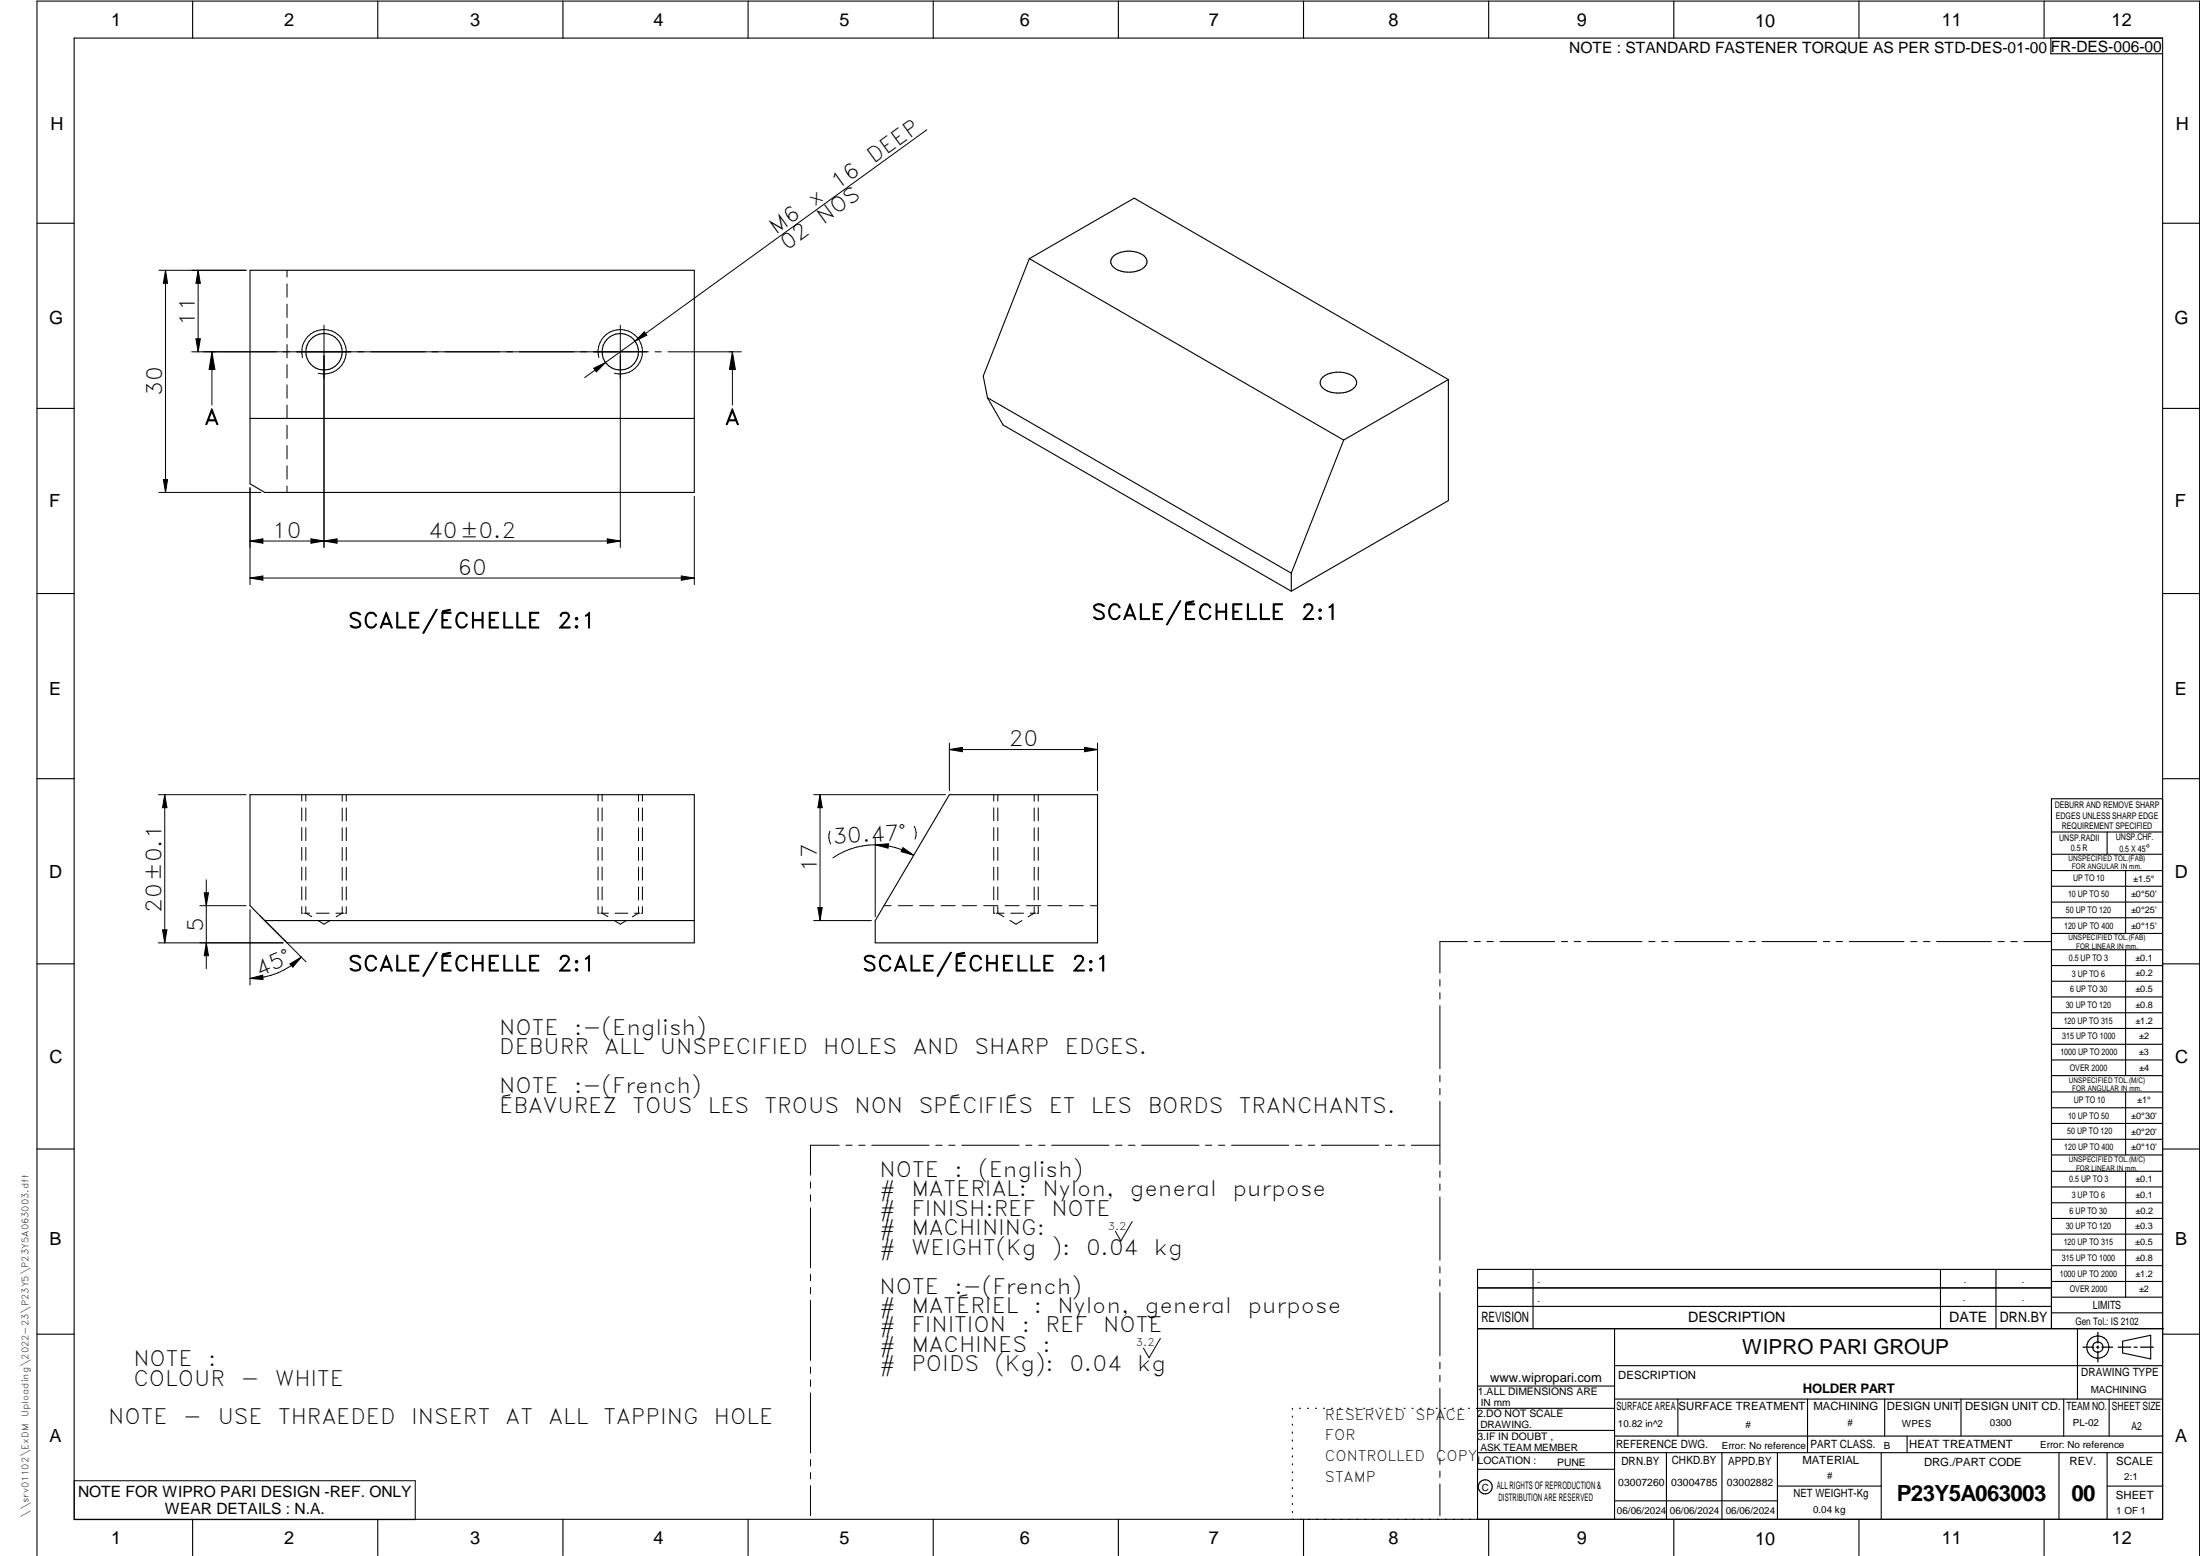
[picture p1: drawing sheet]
<svg xmlns="http://www.w3.org/2000/svg" width="594mm" height="420mm" viewBox="0 0 594 420" stroke-linecap="round" stroke-linejoin="round" font-family="sans-serif">
<g fill="none" stroke="#000" stroke-width=".3">
<path d="M20 10.3h564v400h-564zM52 .3v10M102 .3v10M152 .3v10M202 .3v10M252 .3v10M302 .3v10M352 .3v10M402 .3v10M452 .3v10M502 .3v10M552 .3v10"/>
<path d="M553.8 10.3v4.2h30.2M10 60.3h10M67.5 73h120v60h-116l-4-2.4zM278 69.9l-12.5 31.7 1.2 5.8M278 69.9l28.3-16.4 84.8 49M278 69.9l84.8 48.9M300.6 69.2a6.8 6.8 0 0 1 8.8 .4 2.01 2.01 0 0 1-.9 3 7.2 7.2 0 0 1-7.9-.5 1.89 1.89 0 0 1 0-2.9zM584 60.3h10M10 110.3h10M67.5 113h120M266.7 107.4l82 47.4M266.7 107.4l4.2 7.4 77.8 44.8"/>
<path d="M357.2 101.8a7 7 0 0 1 8.8 .5 2.02 2.02 0 0 1-1 2.9 7.4 7.4 0 0 1-7.8-.4 1.86 1.86 0 0 1 0-3zM362.8 118.8l-14.1 36M391.1 102.5v32.7l-42.4 24.4M391.1 102.5l-28.3 16.3M584 110.3h10M348.7 154.8v4.8M10 160.3h10M584 160.3h10M10 210.3h10M67.5 214.6h120v40h-110l-10-10zM256.4 214.6h40v40h-60.1v-6zM584 215.7h-30v143.1"/>
<path d="M584 210.3h10M554 224.7h30M554 230.7h30M554 235.1h30M554 239.3h30M569 224.7v6M574 235.1v17M71.5 248.6h116M554 243.6h30M554 247.8h30M554 252.1h30M554 256.5h30"/>
<path d="M574 256.5v33.9M10 260.3h10M554 260.7h30M554 265h30M554 269.2h30M554 273.5h30M554 277.7h30M584 260.3h10M554 282h30M554 286.2h30M554 290.4h30M554 294.9h30"/>
<path d="M554 299.1h30M574 294.9v17M10 310.3h10M554 303.4h30M554 307.6h30M554 311.9h30M554 316.3h30M574 316.3v34M584 310.3h10M554 320.5h30M554 324.8h30M554 329h30"/>
<path d="M554 333.2h30M554 337.5h30M399 358.8h185.2M399 352.8h155M399 347.8h155M414 342.8v16M436 358.8v51.5M524 342.8v16M539 342.8v16M554 341.8h30M554 346h30M554 350.3h30"/>
<path d="M554 354.5h30M554 342.8h-155v67.5M561 358.8v19M10 360.3h10M399 374.3h37M436 377.8h148M453.1 377.8v10M488.1 377.8v14.5M508.9 377.8v10M529.5 377.8v10M557.3 377.8v10M569.5 377.8v10"/>
<path d="M573.2 362.2l7.6-1.6v6.3l-7.6-1.6zM584 368.8h-148M584 360.3h10M349 380.3v.3M349 382.4v.3M349 384.6v.3M349 386.7v.3M349 388.8v.3M349 391v.3M349 393.1v.3M349 395.3v.3M349 397.4v.3"/>
<path d="M349 399.5v.3M350.9 380.3h.2M353.1 380.3h.2M355.2 380.3h.3M357.4 380.3h.3M359.6 380.3h.3M361.7 380.3h.3M363.9 380.3h.3M366.1 380.3h.3M368.3 380.3h.2M370.4 380.3h.3M372.6 380.3h.3"/>
<path d="M374.8 380.3h.3M376.9 380.3h.4M379.1 380.3h.3M381.3 380.3h.3M383.4 380.3h.4M385.6 380.3h.3M387.8 380.3h.3M390 380.3h.3M392.2 380.3h.3M394.3 380.3h.3M396.5 380.3h.3M398.7 380.3h37.3"/>
<path d="M399 396.7h37M399 392.3h185M399 386.2h37M436 387.8h148M450 392.3v18M465 392.3v18M480 392.3v18M508 392.3v18M515 387.8v4.5M556 392.3v18M569 392.3v18M52 410.3v9.7"/>
<path d="M102 410.3v9.7M152 410.3v9.7M202 410.3v9.7M252 410.3v9.7M302 410.3v9.7M349 401.7v.3M349 403.8v.4M349 406v.3M349 408.1v.3M352 410.3v9.7M402 410.3v9.7M436 405.3h44"/>
<path d="M452 410.3v9.7M480 401.3h28M502 410.3v9.7M552 410.3v9.7M569 401.3h15M10 420v-419.7h584v419.7"/>
<circle cx="87.5" cy="95" r="4.9"/>
<circle cx="167.5" cy="95" r="4.9"/>
<circle cx="566.5" cy="363.7" r="1.39"/>
<circle cx="566.5" cy="363.8" r="3"/>
<circle cx="401.1" cy="401.5" r="1.9"/>
</g>
<g fill="none" stroke="#000" stroke-width=".27">
<path d="M250.3 35.1l-78.8 57M42.9 73h23.6M44.7 73v60M44.7 73l.5 3.5h-1.1zM53.5 73v22M53.5 73l.6 3.5h-1.2zM77.5 73v1.8M77.5 76.7v3.6M51.8 95h123.3M52.9 91.5h1.2l-.6 3.5zM57.2 95v14.4M57.2 95l.8 4.8h-1.5z"/>
<path d="M77.5 82.1v3.6M77.5 87.6v3.6M77.5 93v3.6M77.5 98.5v3.6M81.7 96.6a6 6 0 0 1 5.3-7.6 6 6 0 0 1 6.5 6.5 6 6 0 0 1-7.6 5.3M87.5 87.8v60M160.4 99.4l3.1-1.5-2.5 2.5zM161.7 96.6a6 6 0 0 1 5.3-7.6 6 6 0 0 1 6.5 6.5 6 6 0 0 1-7.6 5.3M167.5 87.8v60M171.5 92.1l-13.6 9.9M174 89.6l.7 .9-3.2 1.6zM176.9 95h1.7"/>
<path d="M180.4 95h14.7M195.4 95h4.8M197.8 95v14.4M197.8 95l.8 4.8h-1.6zM77.5 103.9v3.6M77.5 109.4v3.6M77.5 114.9v3.5M42.9 133h27.5M44.1 129.5h1.1l-.5 3.5zM67.5 131.7v26.2M77.5 120.3v3.6M77.5 125.8v3.6"/>
<path d="M77.5 131.2v1.8M187.5 134v23.9M67.5 146.1l3.5-.6v1.2zM67.5 156.1l3.5-.6v1.2zM67.5 146.1h100M67.5 156.1h120M84 145.5v1.2l7-1.2v1.2zM164 145.5l3.5 .6-3.5 .6zM184 155.5l3.5 .6-3.5 .6zM42.7 214.6h23.8M44.5 214.6l.6 3.5h-1.2zM44.5 214.6v40"/>
<path d="M81.5 214.6v1.7M81.5 218.1v3.6M82.6 214.6v1.7M82.6 218.1v3.6M92.4 214.6v1.8M92.4 218.2v3.5M93.5 214.6v1.7M93.5 218.1v3.6M161.5 214.6v1.7M161.5 218.1v3.6M162.6 214.6v1.7M162.6 218.1v3.6"/>
<path d="M172.4 214.6v1.8M172.4 218.2v3.5M173.5 214.6v1.7M173.5 218.1v3.6M219.7 214.6h35.6M221.4 214.6v34M221.4 214.6l.6 3.5h-1.2zM256.4 202.4l3.5-.6v1.2zM256.4 202.4h40M256.4 200.7v12.8M268.3 214.6v1.7M268.3 218.1v3.6"/>
<path d="M269.4 214.6v1.7M269.4 218.1v3.6M279.3 214.6v1.8M279.3 218.2v3.5M280.4 214.6v1.7M280.4 218.1v3.6M292.9 201.8l3.5 .6-3.5 .6zM296.4 200.7v12.8M55.7 237.6v24M81.5 223.5v3.5M81.5 228.8v3.5M81.5 234.1v3.6"/>
<path d="M81.5 239.5v3.5M82.6 223.5v3.5M82.6 228.8v3.5M82.6 234.1v3.6M82.6 239.5v3.5M92.4 223.5v3.5M92.4 228.9v3.5M92.4 234.2v3.5M92.4 239.5v3.5M93.5 223.5v3.5M93.5 228.8v3.5M93.5 234.1v3.6"/>
<path d="M93.5 239.5v3.5M161.5 223.5v3.5M161.5 228.8v3.5M161.5 234.1v3.6M161.5 239.5v3.5M162.6 223.5v3.5M162.6 228.8v3.5M162.6 234.1v3.6M162.6 239.5v3.5M172.4 223.5v3.5M172.4 228.9v3.5M172.4 234.2v3.5"/>
<path d="M172.4 239.5v3.5M173.5 223.5v3.5M173.5 228.8v3.5M173.5 234.1v3.6M173.5 239.5v3.5M224.1 224.5a4 4 0 0 0 .2 3.4M236.3 228.1l3.6-.3-.1 1.2zM236.3 226.4v21.1M236.3 228.1a20.9 20.9 0 0 1 10.4 2.8M236.3 228.1a19.9 19.9 0 0 0-11.4 3.5M243.8 228.9l2.9 2-3.4-.9zM246.9 223.1a3.9 3.9 0 0 1 .2 3.5"/>
<path d="M268.3 223.5v3.5M268.3 228.8v3.5M268.3 234.1v3.6M268.3 239.5v3.5M269.4 223.5v3.5M269.4 228.8v3.5M269.4 234.1v3.6M269.4 239.5v3.5M279.3 223.5v3.5M279.3 228.9v3.5M279.3 234.2v3.5M279.3 239.5v3.5"/>
<path d="M280.4 223.5v3.5M280.4 228.8v3.5M280.4 234.1v3.6M280.4 239.5v3.5M42.7 254.6h33.7M43.9 251.1h1.2l-.6 3.5zM54 244.6h12.5M55.2 241.1h1.1l-.6 3.5zM55.7 254.6l.6 3.5h-1.1zM67.5 245.6v20.4M70.2 247.3l12.4 12.4M81.4 258.4a19.4 19.4 0 0 1-13.9 5.8"/>
<path d="M81.5 244.8v1.8h.3M82.2 246.6h1.4M82.6 244.8v1.8l1.6 .9M85.5 246.6h3.4M85.8 248.5l1.7 1.1 1.6-1M90.7 246.6h2.1M92.4 244.9v1.7l-1.6 1M93.5 244.8v1.8h-.3M161.5 244.8v1.8h.3M162.2 246.6h2.1M162.6 244.8v1.8l1.6 .9M165.9 248.5l1.6 1.1 1.6-1"/>
<path d="M166.1 246.6h3.4M171.3 246.6h1.5M172.4 244.9v1.7l-1.6 1M173.5 244.8v1.8h-.3M219.7 248.6h15.6M220.8 245.1h1.2l-.6 3.5zM238.7 244.6h1.9M242.6 244.6h3.8M248.4 244.6h3.8M254.1 244.6h3.8M259.9 244.6h3.8M265.6 244.6h3.8"/>
<path d="M268.3 244.8v1.8h.4M269.1 246.6h2M269.4 244.8v1.8l1.7 .9M271.4 244.6h3.8M272.7 248.5l1.7 1.1 1.6-1M273 246.6h3.4M277.2 244.6h3.8M278.2 246.6h1.4M279.3 244.9v1.7l-1.7 1M280.4 244.8v1.8h-.4M282.9 244.6h3.9M288.7 244.6h3.8"/>
<path d="M294.5 244.6h1.9M396.2 254.3h-7.4v8.5M398.1 254.3h1.6M401.5 254.3h1.8M405 254.3h14.8M421.6 254.3h1.7M425.1 254.3h1.7M428.6 254.3h14.8M445.2 254.3h1.7M448.7 254.3h1.7M452.2 254.3h14.8M468.8 254.3h1.7"/>
<path d="M472.3 254.3h1.7M475.8 254.3h14.8M492.4 254.3h1.7M495.8 254.3h1.8M499.4 254.3h14.7M516 254.3h1.6M519.4 254.3h1.8M522.9 254.3h14.8M539.5 254.3h1.7M543 254.3h1.7M546.5 254.3h7.4M67.5 264.2l3.4-.9 .1 1.2z"/>
<path d="M78.3 260.3l3.1-1.9-2.3 2.8zM388.8 264.5v1.8M388.8 268.1v1.6M388.8 271.6v17M388.8 290.4v1.7M388.8 293.9v1.7M388.8 297.4v17M218.9 319.2v1.6M226.6 309.2h-7.7v8.1M228.4 309.2h1.7M231.9 309.2h1.7M235.4 309.2h15.5"/>
<path d="M252.7 309.2h1.7M256.2 309.2h1.7M259.7 309.2h15.5M277 309.2h1.7M280.5 309.2h1.7M284 309.2h15.5M301.2 309.2h1.8M304.8 309.2h1.7M308.3 309.2h15.5M325.5 309.2h1.7M329.1 309.2h1.6M332.6 309.2h15.4"/>
<path d="M349.8 309.2h1.7M353.3 309.2h1.7M356.8 309.2h15.5M374.1 309.2h1.7M377.6 309.2h1.7M381.1 309.2h7.7M388.8 316.2v1.7M388.8 319.7v1.7M218.9 322.6v1.8M218.9 326.1v16.2M305.7 329.9l-3 5.2-1.5-2.6M388.8 323.2v17.1"/>
<path d="M218.9 344.1v1.8M218.9 347.6v1.7M218.9 351.2v16.1M388.8 342.1v1.6M388.8 345.6v1.7M388.8 349v17.1M218.9 369.1v1.7M218.9 372.6v1.8M218.9 376.1v16.2M313.3 361.4l-3 5.2-1.5-2.6M388.8 367.9v1.7M388.8 371.4v1.7"/>
<path d="M388.8 374.9v17M20.1 399.8h92v10.5h-92zM218.9 394.1v1.8M218.9 397.6v1.7M388.8 393.7v1.7M388.8 397.2v1.7M218.9 401.2v8.1M388.8 400.7v8.6"/>
</g>
<path d="M566.5 359.7v3M562.5 363.8h2.9M566.1 363.8h.7M566.5 363.4v.7M566.5 364.9v2.8M567.6 363.8h2.9M572 363.8h3.4M576.3 363.8h.8M578 363.8h3.5" fill="none" stroke="#000" stroke-width=".34"/>
<g fill="#000">
<path d="M44.7 73l.5 3.5h-1.1zM53.5 73l.6 3.5h-1.2zM52.9 91.5h1.2l-.6 3.5zM57.2 95l.8 4.8h-1.5zM174 89.6l.7 .9-3.2 1.6zM197.8 95l.8 4.8h-1.6zM160.4 99.4l3.1-1.5-2.5 2.5zM44.1 129.5h1.1l-.5 3.5zM67.5 146.1l3.5-.6v1.2zM67.5 156.1l3.5-.6v1.2zM84 145.5l3.5 .6-3.5 .6zM87.5 146.1l3.5-.6v1.2z"/>
<path d="M164 145.5l3.5 .6-3.5 .6zM184 155.5l3.5 .6-3.5 .6zM44.5 214.6l.6 3.5h-1.2zM221.4 214.6l.6 3.5h-1.2zM256.4 202.4l3.5-.6v1.2zM292.9 201.8l3.5 .6-3.5 .6zM236.3 228.1l3.6-.3-.1 1.2zM243.8 228.9l2.9 2-3.4-.9zM43.9 251.1h1.2l-.6 3.5zM55.7 254.6l.6 3.5h-1.1zM55.2 241.1h1.1l-.6 3.5zM220.8 245.1h1.2l-.6 3.5z"/>
<path d="M67.5 264.2l3.4-.9 .1 1.2zM78.3 260.3l3.1-1.9-2.3 2.8z"/>
</g>
<g font-size="6">
<text x="512.2" y="405.2">P23Y5A063003</text>
<text x="559.4" y="405.2">00</text>
</g>
<g font-size="5.7">
<text x="236" y="44.4" transform="rotate(-36 236 44.4)">DEEP</text>
<text x="226.2" y="51.4" transform="rotate(-36 226.2 51.4)">16</text>
<text x="219.9" y="56" transform="rotate(-36 219.9 56)">x</text>
<text x="209.5" y="63.5" transform="rotate(-36 209.5 63.5)">M6</text>
<text x="222.3" y="60.7" transform="rotate(-36 222.3 60.7)">NOS</text>
<text x="212.5" y="67.8" transform="rotate(-36 212.5 67.8)">02</text>
<text x="52.6" y="87.9" transform="rotate(-90 52.6 87.9)">11</text>
<text x="43.8" y="106.9" transform="rotate(-90 43.8 106.9)">30</text>
<text x="55.2" y="114.6">A</text>
<text x="195.7" y="114.6">A</text>
<text x="73.5" y="145.2">10</text>
<text x="115.6" y="145.2">40±0.2</text>
<text x="123.5" y="155.2">60</text>
<text x="294.8" y="167.3">SCALE/ÉCHELLE</text>
<text x="351.3" y="167.3">2:1</text>
<text x="94" y="169.6">SCALE/ÉCHELLE</text>
<text x="150.5" y="169.6">2:1</text>
<text x="272.4" y="201.5">20</text>
<text x="225" y="227.9" transform="rotate(-3 225 227.9)">30.47°</text>
<text x="220.6" y="235.5" transform="rotate(-90 220.6 235.5)">17</text>
<text x="43.6" y="246.5" transform="rotate(-90 43.6 246.5)">20±0.1</text>
<text x="54.9" y="251.5" transform="rotate(-90 54.9 251.5)">5</text>
<text x="70" y="263.7" transform="rotate(-23 70 263.7)">45°</text>
<text x="94" y="262.2">SCALE/ÉCHELLE</text>
<text x="150.5" y="262.2">2:1</text>
<text x="232.8" y="262.2">SCALE/ÉCHELLE</text>
<text x="289.4" y="262.2">2:1</text>
<text x="134.8" y="279.4">NOTE</text>
<text x="155" y="279.4">:-(English)</text>
<text x="134.8" y="284.7">DEBURR</text>
<text x="163.3" y="284.7">ALL</text>
<text x="178.2" y="284.7">UNSPECIFIED</text>
<text x="222.3" y="284.7">HOLES</text>
<text x="246.5" y="284.7">AND</text>
<text x="263.1" y="284.7">SHARP</text>
<text x="287.5" y="284.7">EDGES.</text>
<text x="134.8" y="295.2">NOTE</text>
<text x="155" y="295.2">:-(French)</text>
<text x="134.8" y="300.5">ÉBAVUREZ</text>
<text x="170.8" y="300.5">TOUS</text>
<text x="191.1" y="300.5">LES</text>
<text x="206.5" y="300.5">TROUS</text>
<text x="230.7" y="300.5">NON</text>
<text x="248.1" y="300.5">SPÉCIFIÉS</text>
<text x="283.2" y="300.5">ET</text>
<text x="294.6" y="300.5">LES</text>
<text x="309.9" y="300.5">BORDS</text>
<text x="334.5" y="300.5">TRANCHANTS.</text>
<text x="237.5" y="317.8">NOTE</text>
<text x="257.7" y="317.8">:</text>
<text x="264.1" y="317.8">(English)</text>
<text x="237.5" y="323">#</text>
<text x="246.1" y="323">MATERIAL:</text>
<text x="281.5" y="323">Nylon,</text>
<text x="305.1" y="323">general</text>
<text x="332.8" y="323">purpose</text>
<text x="237.5" y="328.3">#</text>
<text x="246.1" y="328.3">FINISH:REF</text>
<text x="283.9" y="328.3">NOTE</text>
<text x="237.5" y="333.5">#</text>
<text x="246.1" y="333.5">MACHINING:</text>
<text x="237.5" y="338.8">#</text>
<text x="246.1" y="338.8">WEIGHT(Kg</text>
<text x="284" y="338.8">):</text>
<text x="293.3" y="338.8">0.04</text>
<text x="311.6" y="338.8">kg</text>
<text x="237.5" y="349.3">NOTE</text>
<text x="257.7" y="349.3">:-(French)</text>
<text x="237.5" y="354.5">#</text>
<text x="237.5" y="359.8">#</text>
<text x="246.1" y="359.8">FINITION</text>
<text x="246.1" y="354.5">MATÉRIEL</text>
<text x="275.9" y="359.8">:</text>
<text x="279.2" y="354.5">:</text>
<text x="282.3" y="359.8">REF</text>
<text x="285.6" y="354.5">Nylon,</text>
<text x="297.9" y="359.8">NOTE</text>
<text x="309.2" y="354.5">general</text>
<text x="336.8" y="354.5">purpose</text>
<text x="237.5" y="365">#</text>
<text x="246.1" y="365">MACHINES</text>
<text x="281.5" y="365">:</text>
<text x="36" y="369">NOTE</text>
<text x="56.2" y="369">:</text>
<text x="237.5" y="370.3">#</text>
<text x="246.1" y="370.3">POIDS</text>
<text x="268.5" y="370.3">(Kg):</text>
<text x="288.8" y="370.3">0.04</text>
<text x="307.1" y="370.3">kg</text>
<text x="36" y="374.2">COLOUR</text>
<text x="64.9" y="374.2">-</text>
<text x="74.3" y="374.2">WHITE</text>
<text x="29.2" y="384.5">NOTE</text>
<text x="49.4" y="384.5">-</text>
<text x="58.8" y="384.5">USE</text>
<text x="75.1" y="384.5">THRAEDED</text>
<text x="111" y="384.5">INSERT</text>
<text x="136.5" y="384.5">AT</text>
<text x="148.1" y="384.5">ALL</text>
<text x="163" y="384.5">TAPPING</text>
<text x="192.8" y="384.5">HOLE</text>
</g>
<text font-size="5.6" x="470.5" y="365.5">WIPRO PARI GROUP</text>
<g font-size="4.9">
<text x="30" y="6.9">1</text>
<text x="76.7" y="6.9">2</text>
<text x="127" y="6.9">3</text>
<text x="176.5" y="6.9">4</text>
<text x="226.7" y="6.9">5</text>
<text x="275.4" y="6.9">6</text>
<text x="326.4" y="6.9">7</text>
<text x="375" y="6.9">8</text>
<text x="425.8" y="6.9">9</text>
<text x="473.9" y="7.3">10</text>
<text x="524.3" y="6.9">11</text>
<text x="570.2" y="6.9">12</text>
<text x="13.6" y="35.1">H</text>
<text x="587.6" y="35.1">H</text>
<text x="13.2" y="87.5">G</text>
<text x="587.2" y="87.5">G</text>
<text x="13.2" y="137">F</text>
<text x="587.2" y="137">F</text>
<text x="13.2" y="187.6">E</text>
<text x="587.2" y="187.6">E</text>
<text x="13.2" y="237">D</text>
<text x="587.2" y="237">D</text>
<text x="13.4" y="287.1">C</text>
<text x="587.4" y="287.1">C</text>
<text x="13.4" y="336.2">B</text>
<text x="587.4" y="336.2">B</text>
<text x="13.4" y="389.3">A</text>
<text x="587.4" y="389.3">A</text>
<text x="30" y="416.9">1</text>
<text x="76.7" y="416.9">2</text>
<text x="127" y="416.9">3</text>
<text x="176.5" y="416.9">4</text>
<text x="226.7" y="416.9">5</text>
<text x="275.4" y="416.9">6</text>
<text x="326.4" y="416.9">7</text>
<text x="375" y="416.9">8</text>
<text x="425.8" y="416.9">9</text>
<text x="473.9" y="417.3">10</text>
<text x="524.3" y="416.9">11</text>
<text x="570.2" y="416.9">12</text>
</g>
<g font-size="4.2">
<text x="423.7" y="14.3">NOTE : STANDARD FASTENER TORQUE AS PER STD-DES-01-00</text>
<text x="553.8" y="14">FR-DES-006-00</text>
<text x="21.1" y="404.3">NOTE FOR WIPRO PARI DESIGN -REF. ONLY</text>
<text x="44.5" y="408.8">WEAR DETAILS : N.A.</text>
</g>
<g font-size="3.9">
<text x="400" y="357.1">REVISION</text>
<text x="455.9" y="357.1">DESCRIPTION</text>
<text x="526.4" y="357.1">DATE</text>
<text x="540" y="357.1">DRN.BY</text>
<text x="357.8" y="383.3">RESERVED</text>
<text x="382.3" y="383.3">SPACE</text>
<text x="357.8" y="388.9">FOR</text>
<text x="357.8" y="394.5">CONTROLLED</text>
<text x="387.8" y="394.5">COPY</text>
<text x="357.8" y="400">STAMP</text>
</g>
<text font-size="3.6" x="486.9" y="376.1">HOLDER PART</text>
<text font-size="3.5" x="402.4" y="373.3">www.wipropari.com</text>
<g font-size="3.1">
<text x="565.1" y="353.5">LIMITS</text>
<text x="562" y="371.7">DRAWING TYPE</text>
<text x="437" y="372.3">DESCRIPTION</text>
<text x="436.5" y="380.8">SURFACE AREA</text>
<text x="453.3" y="380.8">SURFACE TREATMENT</text>
<text x="489.7" y="380.8">MACHINING</text>
<text x="509.5" y="380.8">DESIGN UNIT</text>
<text x="530.6" y="380.8">DESIGN UNIT CD.</text>
<text x="558" y="380.6">TEAM NO.</text>
<text x="570.3" y="380.7">SHEET SIZE</text>
<text x="575.6" y="386.1">A2</text>
<text x="436.4" y="391.1">REFERENCE DWG.</text>
<text x="437.8" y="395.5">DRN.BY</text>
<text x="451.4" y="395.4">CHKD.BY</text>
<text x="466.6" y="395.5">APPD.BY</text>
<text x="486.7" y="395.4">MATERIAL</text>
<text x="488.9" y="390.9">PART CLASS.</text>
<text x="515.6" y="390.9">HEAT TREATMENT</text>
<text x="519.6" y="395.9">DRG./PART CODE</text>
<text x="558.9" y="395.5">REV.</text>
<text x="571.4" y="395.6">SCALE</text>
<text x="484.3" y="404.2">NET WEIGHT-Kg</text>
<text x="571.4" y="404.7">SHEET</text>
</g>
<text font-size="3" x="579.5" y="230.1">°</text>
<g font-size="2.8">
<text x="299.1" y="332.1">3.2</text>
<text x="560.4" y="357.7">Gen Tol.: IS 2102</text>
<text x="306.7" y="363.6">3.2</text>
<text x="399.1" y="376.6">1.ALL DIMENSIONS ARE</text>
<text x="399" y="382.7">2.DO NOT SCALE</text>
<text x="399" y="388.7">3.IF IN DOUBT ,</text>
<text x="399" y="395.4">LOCATION :</text>
<text x="420.5" y="396">PUNE</text>
<text x="404.2" y="402">ALL RIGHTS OF REPRODUCTION &amp;</text>
<text x="437" y="401.2">03007260</text>
<text x="451.3" y="401.2">03004785</text>
<text x="466.3" y="401.2">03002882</text>
<text x="404.7" y="405.4">DISTRIBUTION ARE RESERVED</text>
</g>
<g font-size="2.7">
<text x="564.6" y="376.2">MACHINING</text>
<text x="399.9" y="379.7">IN mm</text>
<text x="399.7" y="385.7">DRAWING.</text>
<text x="436.9" y="385.4">10.82 in^2</text>
<text x="471.4" y="385.5">#</text>
<text x="498.9" y="385">#</text>
<text x="513.6" y="385.3">WPES</text>
<text x="537.3" y="385.1">0300</text>
<text x="559.7" y="385.1">PL-02</text>
<text x="399.7" y="391.8">ASK TEAM MEMBER</text>
<text x="465" y="391.2">Error: No reference</text>
<text x="508.7" y="391.2">B</text>
<text x="551" y="391.1">Error: No reference</text>
<text x="493.4" y="399.5">#</text>
<text x="573.6" y="399.7">2:1</text>
<text x="400.1" y="402.5">C</text>
<text x="436.6" y="408.7">06/06/2024</text>
<text x="450.9" y="408.8">06/06/2024</text>
<text x="466" y="408.9">06/06/2024</text>
<text x="489.6" y="408.5">0.04 kg</text>
<text x="571.4" y="408.7">1 OF 1</text>
</g>
<g font-size="2.5">
<text x="554.9" y="218.3">DEBURR AND REMOVE SHARP</text>
<text x="555.2" y="221">EDGES UNLESS SHARP EDGE</text>
<text x="556.1" y="227.1">UNSP.RADII</text>
<text x="556.8" y="223.8">REQUIREMENT SPECIFIED</text>
<text x="571.4" y="226.9">UNSP.CHF.</text>
<text x="559.2" y="229.9">0.5 R</text>
<text x="572.3" y="230.1">0.5 X 45</text>
<text x="559.8" y="238">UP TO 10</text>
<text x="576.1" y="238.1">±1.5°</text>
<text x="558.5" y="242.2">10 UP TO 50</text>
<text x="575.5" y="242.3">±0°50'</text>
<text x="557.4" y="250.7">120 UP TO 400</text>
<text x="557.9" y="246.5">50 UP TO 120</text>
<text x="575.5" y="250.7">±0°15'</text>
<text x="575.5" y="246.5">±0°25'</text>
<text x="558.7" y="259.4">0.5 UP TO 3</text>
<text x="559.5" y="263.7">3 UP TO 6</text>
<text x="576.6" y="263.6">±0.2</text>
<text x="576.6" y="259.4">±0.1</text>
<text x="559" y="267.9">6 UP TO 30</text>
<text x="576.6" y="267.9">±0.5</text>
<text x="557.8" y="272.2">30 UP TO 120</text>
<text x="576.6" y="272.2">±0.8</text>
<text x="556.9" y="280.7">315 UP TO 1000</text>
<text x="557.3" y="276.4">120 UP TO 315</text>
<text x="576.6" y="276.4">±1.2</text>
<text x="577.7" y="280.7">±2</text>
<text x="556.4" y="284.9">1000 UP TO 2000</text>
<text x="577.6" y="284.9">±3</text>
<text x="558.9" y="289.2">OVER 2000</text>
<text x="577.7" y="289.3">±4</text>
<text x="560" y="297.9">UP TO 10</text>
<text x="577.1" y="297.9">±1°</text>
<text x="558.5" y="302.1">10 UP TO 50</text>
<text x="575.5" y="302.1">±0°30'</text>
<text x="557.4" y="310.6">120 UP TO 400</text>
<text x="558.2" y="306.3">50 UP TO 120</text>
<text x="575.5" y="310.6">±0°10'</text>
<text x="575.5" y="306.4">±0°20'</text>
<text x="558.8" y="319.2">0.5 UP TO 3</text>
<text x="559.4" y="323.4">3 UP TO 6</text>
<text x="576.6" y="319.2">±0.1</text>
<text x="576.6" y="323.5">±0.1</text>
<text x="558.9" y="327.7">6 UP TO 30</text>
<text x="576.7" y="327.7">±0.2</text>
<text x="557.8" y="332">30 UP TO 120</text>
<text x="576.6" y="332">±0.3</text>
<text x="556.8" y="340.5">315 UP TO 1000</text>
<text x="557.3" y="336.3">120 UP TO 315</text>
<text x="576.6" y="336.3">±0.5</text>
<text x="576.6" y="340.5">±0.8</text>
<text x="415.2" y="346.4">.</text>
<text x="530.3" y="346.5">.</text>
<text x="545.9" y="346.4">.</text>
<text x="556.2" y="344.7">1000 UP TO 2000</text>
<text x="576.6" y="344.7">±1.2</text>
<text x="415.2" y="351.5">.</text>
<text x="530" y="351.3">.</text>
<text x="545.9" y="351.4">.</text>
<text x="558.9" y="349">OVER 2000</text>
<text x="577.6" y="349">±2</text>
</g>
<g font-size="2.4">
<text x="7.7" y="382.7" transform="rotate(-90 7.7 382.7)">Uploading\2022-23\P23Y5\P23Y5A063003.dft</text>
<text x="7.7" y="409.8" transform="rotate(-90 7.7 409.8)">\\srv01102\ExDM</text>
</g>
<g font-size="2.1">
<text x="558.5" y="232.4">UNSPECIFIED TOL.(FAB)</text>
<text x="559.5" y="234.7">FOR ANGULAR IN mm.</text>
<text x="558.6" y="253.9">UNSPECIFIED TOL.(FAB)</text>
<text x="560.7" y="256.3">FOR LINEAR IN mm.</text>
<text x="558.7" y="292.3">UNSPECIFIED TOL.(M/C)</text>
<text x="559.6" y="294.7">FOR ANGULAR IN mm.</text>
<text x="558.7" y="313.7">UNSPECIFIED TOL.(M/C)</text>
<text x="560.6" y="316.1">FOR LINEAR IN mm.</text>
</g>
</svg>
